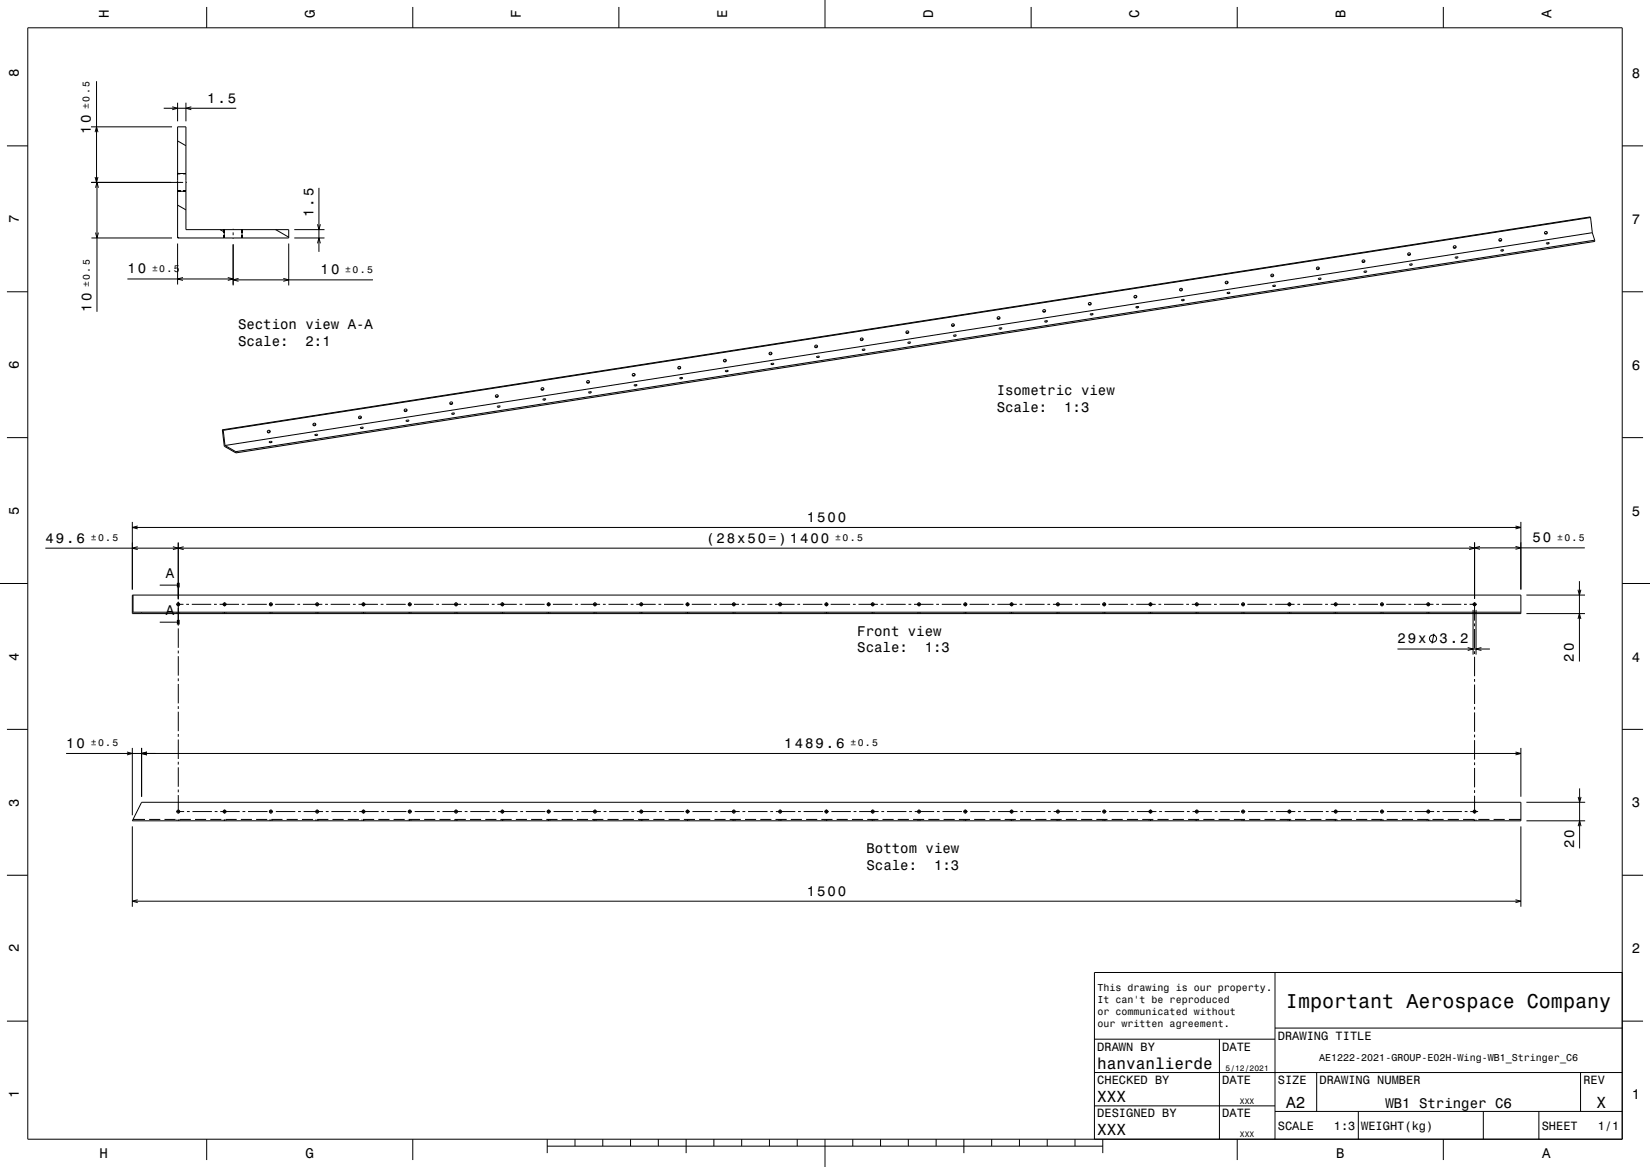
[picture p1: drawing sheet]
<svg xmlns="http://www.w3.org/2000/svg" width="594mm" height="420mm" viewBox="0 0 594 420" stroke-linecap="round" stroke-linejoin="round" font-family="sans-serif">
<g fill="none" stroke="#000" stroke-width=".36">
<path d="M10 10h574v400h-574zM74.4 2.5v7.5M148.6 2.5v7.5M222.8 2.5v7.5M297 0v10M371.2 2.5v7.5M445.4 2.5v7.5M519.6 2.5v7.5M34.8 29.2v36.4M58.9 39h26.2M62 38.4l1.9 .6-1.9 .5M63.9 37v6.6"/>
<path d="M66.9 37v6.6M68.9 38.4l-2 .6 2 .5M2.5 52.5h7.5M32.8 45.6h29.1M34.2 47.6l.6-2 .5 2M63.9 50.7l3 1.7M63.9 45.6h3v37h37v3h-40zM584 52.5h7.5M32.8 65.6h33.1M34.2 63.7l.6 1.9 .5-1.9M34.4 67.6l.5-2 .5 2M34.9 65.6v46.6"/>
<path d="M63.9 62.3l.4 .1M63.9 73.8l3 1.7M63.9 68.8h3M63.9 62.4h3M66.9 65.6h.3M114.8 67.6v23M572.6 78.3l-.1-.2-492.5 76.6M572.6 78.3l.6 5.5M572.6 78.3l-492.2 76.6M32.9 85.6h29M34.4 83.7l.5 1.9 .5-1.9M63.9 85.4l.5 .2"/>
<path d="M63.9 87.6v14.8M65.9 99.9l-2 .5 2 .5M79.2 82.6l1.5 .9M80.7 82.6v3M82 99.9l1.9 .5-1.9 .5M83.9 82.3v.3M83.9 83.6v1M83.9 85.6v.3M83.9 87.9v14.8M87.1 82.6v3M99.2 82.6l4.7 2.8M103.9 87.6v15.1"/>
<path d="M105.9 85.6h10.9M105.9 82.6h10.9M114.3 87.6l.5-2 .5 2M114.3 80.7l.5 1.9 .5-1.9M457.5 99.3h.1M458.5 98.9l-.4 .4-.6-.1M473.9 96.7h.1M474.9 96.3l-.4 .5-.6-.2M491.1 97.7l.9-.1a.48 .48 0 0 1-.4 .4 .48 .48 0 0 1-.5-.3zM491.3 93.8l-.4 .4-.6-.1M491.7 98h-.4M506.8 91.6h.1"/>
<path d="M507.5 95.1l.9-.1a.48 .48 0 0 1-.4 .5 .48 .48 0 0 1-.5-.4zM507.7 91.2l-.3 .5-.7-.2M508.2 95.4l-.4 .1M523.9 92.6l.9-.1a.48 .48 0 0 1-.4 .4 .48 .48 0 0 1-.5-.3zM524.1 88.6l-.3 .5-.6-.2M524.2 88.7h.1M524.6 92.9h-.4M540.3 90l.9-.1a.48 .48 0 0 1-.4 .4 .48 .48 0 0 1-.5-.3zM540.6 86.1l-.4 .5-.6-.2M541 90.3h-.4M556.7 87.5l1-.1a.48 .48 0 0 1-.5 .4 .48 .48 0 0 1-.5-.3zM557 83.5l-.4 .5-.6-.2"/>
<path d="M557 83.6h.1M557.4 87.7l-.4 .1M573.2 83.8l.9 2.6M573.2 83.8l-492.2 76.5M574.1 86.4v.5l-489.2 76.1M574.1 86.4l-489.2 76.2M2.5 105h7.5M45.9 100.4h38M83.9 100.7h50.4M85.9 100.2l-2 .5 2 .5M102 100.2l1.9 .5-1.9 .5M326.1 119.7h.1"/>
<path d="M327.1 119.3l-.4 .5-.6-.2M342.5 117.2h.1M343.5 116.7l-.3 .5-.7-.1M359.7 118.1l.9-.1a.48 .48 0 0 1-.4 .4 .48 .48 0 0 1-.5-.3zM359.9 114.2l-.3 .5-.6-.2M360.4 118.4h-.4M375.4 112.1h.1M376.1 115.6l.9-.1a.48 .48 0 0 1-.4 .4 .48 .48 0 0 1-.5-.3zM376.4 111.6l-.4 .5-.6-.2M376.8 115.8l-.4 .1M392.5 113l1-.1a.48 .48 0 0 1-.5 .4 .48 .48 0 0 1-.5-.3zM392.8 109.1l-.4 .5-.6-.2"/>
<path d="M393.2 113.3h-.4M409 110.5l.9-.1a.48 .48 0 0 1-.4 .4 .48 .48 0 0 1-.5-.3zM409.2 106.5l-.4 .5-.6-.2M409.6 110.7l-.4 .1M424.7 104.4h.1M425.4 107.9l.9-.1a.48 .48 0 0 1-.4 .4 .48 .48 0 0 1-.5-.3zM425.6 104l-.3 .5-.7-.2M426.1 108.2h-.4M441.1 101.8v.1M441.8 105.4l.9-.1a.48 .48 0 0 1-.4 .4 .48 .48 0 0 1-.5-.3zM442 101.4l-.3 .5-.6-.2M442.5 105.6l-.4 .1"/>
<path d="M458.2 102.8l.9-.1a.48 .48 0 0 1-.4 .4 .48 .48 0 0 1-.5-.3zM458.9 103.1h-.4M474.6 100.2h1a.48 .48 0 0 1-.5 .4 .48 .48 0 0 1-.5-.4zM475.3 100.5l-.4 .1M584 105h7.5M195.7 139.7l-.3 .5-.7-.2M212.2 137.2l-.4 .5-.6-.2M227.6 135.1h.1M228.3 138.6l1-.1a.48 .48 0 0 1-.5 .4 .48 .48 0 0 1-.5-.3zM228.6 134.6l-.4 .5-.6-.2M229 138.8l-.4 .1M244 132.5h.1"/>
<path d="M244.8 136l.9-.1a.48 .48 0 0 1-.5 .4 .48 .48 0 0 1-.4-.3zM245 132.1l-.4 .5-.6-.2M245.4 136.3h-.4M260.4 129.9l.1 .1M261.2 133.5l.9-.1a.48 .48 0 0 1-.4 .4 .48 .48 0 0 1-.5-.3zM261.4 129.5l-.3 .5-.7-.2M261.9 133.7l-.4 .1M277.6 130.9l.9-.1a.48 .48 0 0 1-.4 .4 .48 .48 0 0 1-.5-.3zM277.8 127l-.3 .5-.7-.2M278.3 131.2h-.4M293.3 124.8v.1M294 128.3h.9a.48 .48 0 0 1-.4 .4 .48 .48 0 0 1-.5-.4z"/>
<path d="M294.3 124.4l-.4 .5-.6-.2M294.7 128.6l-.4 .1M309.7 122.3h.1M310.4 125.8l1-.1a.48 .48 0 0 1-.5 .4 .48 .48 0 0 1-.5-.3zM310.7 121.9l-.4 .4-.6-.1M311.1 126.1h-.4M326.9 123.2l.9-.1a.48 .48 0 0 1-.4 .5 .48 .48 0 0 1-.5-.4zM327.5 123.5l-.4 .1M343.3 120.7l.9-.1a.48 .48 0 0 1-.4 .4 .48 .48 0 0 1-.5-.3zM344 121h-.4M2.5 157.5h7.5M80 154.7l.4 .2"/>
<path d="M80 154.7l.7 5.9 4.2 2.4M80.4 154.9l.6 5.4M97 159l.9-.1a.48 .48 0 0 1-.4 .4 .48 .48 0 0 1-.5-.3zM97.2 155.1l-.3 .5-.7-.2M97.3 155.1v.1M97.7 159.3h-.4M112.7 152.9v.1M113.4 156.4h.9a.48 .48 0 0 1-.4 .4 .48 .48 0 0 1-.5-.4zM113.6 152.5l-.3 .5-.7-.2M114.1 156.7l-.4 .1M129.1 150.4h.1M129.8 153.9l.9-.1a.48 .48 0 0 1-.4 .4 .48 .48 0 0 1-.5-.3z"/>
<path d="M130.1 150l-.4 .4-.6-.1M130.5 154.2h-.4M146.2 151.3l1-.1a.48 .48 0 0 1-.5 .5 .48 .48 0 0 1-.5-.4zM146.5 147.4l-.4 .5-.6-.2M146.9 151.6l-.4 .1M161.9 145.3h.1M162.6 148.8l1-.1a.48 .48 0 0 1-.5 .4 .48 .48 0 0 1-.5-.3zM162.9 144.8l-.4 .5-.6-.1M163.3 149.1h-.4M178.3 142.7h.1M179.1 146.2l.9-.1a.48 .48 0 0 1-.4 .4 .48 .48 0 0 1-.5-.3zM179.3 142.3l-.3 .5-.7-.2"/>
<path d="M179.8 146.5h-.4M195.5 143.7l.9-.1a.48 .48 0 0 1-.4 .4 .48 .48 0 0 1-.5-.3zM196.2 143.9l-.4 .1M211.9 141.1l.9-.1a.48 .48 0 0 1-.4 .4 .48 .48 0 0 1-.5-.3zM212.6 141.4h-.4M584 157.5h7.5M81 160.3l3.9 2.3M84.9 162.6v.4M16.3 197.3h514.5M47.6 187.8v24.4M47.6 189.8h499.9M49.6 189.3l-2 .5 2 .6"/>
<path d="M49.6 196.8l-2 .5 2 .5M62.2 196.8l2 .5-2 .5M64.2 195.3v20.5M66.1 196.8l-1.9 .5 1.9 .5M528.9 196.8l1.9 .5-1.9 .5M530.8 195.2v20.3M530.8 197.2h39.7M532.8 196.7l-2 .5 2 .5M545.6 189.3l1.9 .5-1.9 .6M545.6 196.7l1.9 .5-1.9 .5M547.5 187.8v24.4M0 210h10"/>
<path d="M47.6 214.2h499.9v6.6h-499.9zM47.9 214.2v6.1h499.6M57.5 210.6h5.7M63.5 217.5h2.5M64.2 216.5v6.7M67 217.5h1M69 217.5h7M77 217.5h1M79 217.5h7M80.8 216.8v1.4M87 217.5h1M89 217.5h7"/>
<path d="M96.8 217.5h1.4M97.5 216.8v1.4M99 217.5h7M107 217.5h1M109 217.5h7M114.2 216.8v1.4M117 217.5h1M119 217.5h7M127 217.5h1M129 217.5h7M130.8 216.8v1.4M137 217.5h1"/>
<path d="M139 217.5h7M146.8 217.5h1.4M147.5 216.8v1.4M149 217.5h7M157 217.5h1M159 217.5h7M164.2 216.8v1.4M167 217.5h1M169 217.5h7M177 217.5h1M179 217.5h7M180.8 216.8v1.4"/>
<path d="M187 217.5h1M189 217.5h7M196.8 217.5h1.4M197.5 216.8v1.4M199 217.5h7M207 217.5h1M209 217.5h7M214.2 216.8v1.4M217 217.5h1M219 217.5h7M227 217.5h1M229 217.5h7"/>
<path d="M230.8 216.8v1.4M237 217.5h1M239 217.5h7M246.8 217.5h1.4M247.5 216.8v1.4M249 217.5h7M257 217.5h1M259 217.5h7M264.2 216.8v1.4M267 217.5h1M269 217.5h7M277 217.5h1"/>
<path d="M279 217.5h7M280.8 216.8v1.4M287 217.5h1M289 217.5h7M296.8 217.5h1.4M297.5 216.8v1.4M299 217.5h7M307 217.5h1M309 217.5h7M314.2 216.8v1.4M317 217.5h1M319 217.5h7"/>
<path d="M327 217.5h1M329 217.5h7M330.8 216.8v1.4M337 217.5h1M339 217.5h7M346.8 217.5h1.4M347.5 216.8v1.4M349 217.5h7M357 217.5h1M359 217.5h7M364.2 216.8v1.4M367 217.5h1"/>
<path d="M369 217.5h7M377 217.5h1M379 217.5h7M380.8 216.8v1.4M387 217.5h1M389 217.5h7M396.8 217.5h1.4M397.5 216.8v1.4M399 217.5h7M407 217.5h1M409 217.5h7M414.2 216.8v1.4"/>
<path d="M417 217.5h1M419 217.5h7M427 217.5h1M429 217.5h7M430.8 216.8v1.4M437 217.5h1M439 217.5h7M446.8 217.5h1.4M447.5 216.8v1.4M449 217.5h7M457 217.5h1M459 217.5h7"/>
<path d="M464.2 216.8v1.4M467 217.5h1M469 217.5h7M477 217.5h1M479 217.5h7M480.8 216.8v1.4M487 217.5h1M489 217.5h7M496.8 217.5h1.4M497.5 216.8v1.4M499 217.5h7M507 217.5h1"/>
<path d="M509 217.5h7M514.2 216.8v1.4M517 217.5h1M519 217.5h7M527 217.5h1M529 217.5h2.6M530.3 219.5v16.1M530.8 216.8v6.6M531.4 219.5v16.1M549.5 214.2h21.1M568.1 212.2l.5 2 .5-2M568.6 209.2v28.9"/>
<path d="M584 210h10M51 220.3v.5M57.5 223.9h5.7M63.6 220.3v.2M63.6 220.7v.1M64.2 224.2v1M64.2 226.2v7M64.2 234.2v1M64.2 236.2v7M64.7 220.3v.2M64.7 220.7v.1M80.3 220.3v.2"/>
<path d="M80.3 220.7v.1M80.8 220.3v.6M81.4 220.3v.2M81.4 220.7v.1M97 220.3v.2M97 220.7v.1M97.5 220.3v.6M98 220.3v.2M98 220.7v.1M113.6 220.3v.2M113.6 220.7v.1M114.2 220.3v.6"/>
<path d="M114.7 220.3v.2M114.7 220.7v.1M130.3 220.3v.2M130.3 220.7v.1M130.8 220.3v.6M131.4 220.3v.2M131.4 220.7v.1M147 220.3v.2M147 220.7v.1M147.5 220.3v.6M148 220.3v.2M148 220.7v.1"/>
<path d="M163.6 220.3v.2M163.6 220.7v.1M164.2 220.3v.6M164.7 220.3v.2M164.7 220.7v.1M180.3 220.3v.2M180.3 220.7v.1M180.8 220.3v.6M181.4 220.3v.2M181.4 220.7v.1M197 220.3v.2M197 220.7v.1"/>
<path d="M197.5 220.3v.6M198 220.3v.2M198 220.7v.1M213.6 220.3v.2M213.6 220.7v.1M214.2 220.3v.6M214.7 220.3v.2M214.7 220.7v.1M230.3 220.3v.2M230.3 220.7v.1M230.8 220.3v.6M231.4 220.3v.2"/>
<path d="M231.4 220.7v.1M247 220.3v.2M247 220.7v.1M247.5 220.3v.6M248 220.3v.2M248 220.7v.1M263.6 220.3v.2M263.6 220.7v.1M264.2 220.3v.6M264.7 220.3v.2M264.7 220.7v.1M280.3 220.3v.2"/>
<path d="M280.3 220.7v.1M280.8 220.3v.6M281.4 220.3v.2M281.4 220.7v.1M297 220.3v.2M297 220.7v.1M297.5 220.3v.6M298 220.3v.2M298 220.7v.1M313.6 220.3v.2M313.6 220.7v.1M314.2 220.3v.6"/>
<path d="M314.7 220.3v.2M314.7 220.7v.1M330.3 220.3v.2M330.3 220.7v.1M330.8 220.3v.6M331.4 220.3v.2M331.4 220.7v.1M347 220.3v.2M347 220.7v.1M347.5 220.3v.6M348 220.3v.2M348 220.7v.1"/>
<path d="M363.6 220.3v.2M363.6 220.7v.1M364.2 220.3v.6M364.7 220.3v.2M364.7 220.7v.1M380.3 220.3v.2M380.3 220.7v.1M380.8 220.3v.6M381.4 220.3v.2M381.4 220.7v.1M397 220.3v.2M397 220.7v.1"/>
<path d="M397.5 220.3v.6M398 220.3v.2M398 220.7v.1M413.6 220.3v.2M413.6 220.7v.1M414.2 220.3v.6M414.7 220.3v.2M414.7 220.7v.1M430.3 220.3v.2M430.3 220.7v.1M430.8 220.3v.6M431.4 220.3v.2"/>
<path d="M431.4 220.7v.1M447 220.3v.2M447 220.7v.1M447.5 220.3v.6M448 220.3v.2M448 220.7v.1M463.6 220.3v.2M463.6 220.7v.1M464.2 220.3v.6M464.7 220.3v.2M464.7 220.7v.1M480.3 220.3v.2"/>
<path d="M480.3 220.7v.1M480.8 220.3v.6M481.4 220.3v.2M481.4 220.7v.1M497 220.3v.2M497 220.7v.1M497.5 220.3v.6M498 220.3v.2M498 220.7v.1M503.1 233.6h33.3M513.6 220.3v.2M513.6 220.7v.1"/>
<path d="M514.2 220.3v.6M514.7 220.3v.2M514.7 220.7v.1M516.2 228.1l-.7 3.5M528.4 233.1l1.9 .5-1.9 .5M530.8 224.4v1M530.8 226.4v7M530.8 234.4v1M530.8 236.4v7M533.3 233.1l-1.9 .5 1.9 .5M549.5 220.8h21.1M568.1 222.8l.5-2 .5 2"/>
<path d="M64.2 244.2v1M64.2 246.2v7M64.2 254.2v1M64.2 256.2v7M530.8 244.4v1M530.8 246.4v7M530.8 254.4v1M530.8 256.4v7M2.5 262.5h7.5M23.8 271.2h523.7M45.7 270.7l1.9 .5-1.9 .5M47.6 269.2v24.2"/>
<path d="M51 269.2v17.5M52.9 270.7l-1.9 .5 1.9 .5M64.2 264.2v1M64.2 266.2v7M64.2 274.2v1M64.2 276.2v7M530.8 264.4v1M530.8 266.4v7M530.8 274.4v1M530.8 276.4v7M545.6 270.7l1.9 .5-1.9 .5M547.5 269.2v17.5"/>
<path d="M584 262.5h7.5M47.6 297.4v28.9M47.9 294.9h4.3M51 288.7h496.5v6.7h-499.9zM53.7 294.9h4M59.2 294.9h4M63.5 292.1h2.8M63.6 294.9v.2M63.6 295.2v.2M64.2 284.2v1M64.2 286.2v6.6M64.2 294.9v.6"/>
<path d="M64.7 295.2v.2M67.3 292.1h1M68.7 294.9l-4 .2M69.3 292.1h7M70.2 294.9h4M75.7 294.9h4M77.3 292.1h1M79.3 292.1h7M80.3 294.9v.2M80.3 295.2v.2M80.8 291.4v1.4M80.8 294.9v.6"/>
<path d="M81.2 294.9h4M81.4 294.9v.2M81.4 295.2v.2M86.7 294.9h4M87.3 292.1h1M89.3 292.1h7M92.2 294.9h4M96.8 292.1h1.5M97 294.9v.2M97 295.2v.2M97.5 291.4v1.4M97.5 294.9v.6"/>
<path d="M97.7 294.9h4M98 294.9v.2M98 295.2v.2M99.3 292.1h7M103.2 294.9h4M107.3 292.1h1M108.7 294.9h4M109.3 292.1h7M113.6 294.9v.2M113.6 295.2v.2M114.2 291.4v1.4M114.2 294.9v.6"/>
<path d="M114.2 294.9h4M114.7 294.9v.2M114.7 295.2v.2M117.3 292.1h1M119.3 292.1h7M119.7 294.9h4M125.2 294.9h4M127.3 292.1h1M129.3 292.1h7M130.3 294.9v.2M130.3 295.2v.2M130.7 294.9h4"/>
<path d="M130.8 291.4v1.4M130.8 294.9v.6M131.4 294.9v.2M131.4 295.2v.2M136.2 294.9h4M137.3 292.1h1M139.3 292.1h7M141.7 294.9h4M146.8 292.1h1.5M147 294.9v.2M147 295.2v.2M147.2 294.9h4"/>
<path d="M147.5 291.4v1.4M147.5 294.9v.6M148 294.9v.2M148 295.2v.2M149.3 292.1h7M152.7 294.9h4M157.3 292.1h1M158.2 294.9h4M159.3 292.1h7M163.6 294.9v.2M163.6 295.2v.2M163.7 294.9h4"/>
<path d="M164.2 291.4v1.4M164.2 294.9v.6M164.7 294.9v.2M164.7 295.2v.2M167.3 292.1h1M169.2 294.9h4M169.3 292.1h7M174.7 294.9h4M177.3 292.1h1M179.3 292.1h7M180.2 294.9h4M180.3 294.9v.2"/>
<path d="M180.3 295.2v.2M180.8 291.4v1.4M180.8 294.9v.6M181.4 294.9v.2M181.4 295.2v.2M185.7 294.9h4M187.3 292.1h1M189.3 292.1h7M191.2 294.9h4M196.7 294.9h4M196.8 292.1h1.5M197 294.9v.2"/>
<path d="M197 295.2v.2M197.5 291.4v1.4M197.5 294.9v.6M198 294.9v.2M198 295.2v.2M199.3 292.1h7M202.2 294.9h4M207.3 292.1h1M207.7 294.9h4M209.3 292.1h7M213.2 294.9h4M213.6 294.9v.2"/>
<path d="M213.6 295.2v.2M214.2 291.4v1.4M214.2 294.9v.6M214.7 294.9v.2M214.7 295.2v.2M217.3 292.1h1M218.7 294.9h4M219.3 292.1h7M224.2 294.9h4M227.3 292.1h1M229.3 292.1h7M229.7 294.9h4"/>
<path d="M230.3 294.9v.2M230.3 295.2v.2M230.8 291.4v1.4M230.8 294.9v.6M231.4 294.9v.2M231.4 295.2v.2M235.2 294.9h4M237.3 292.1h1M239.3 292.1h7M240.7 294.9h4M246.2 294.9h4M246.8 292.1h1.5"/>
<path d="M247 294.9v.2M247 295.2v.2M247.5 291.4v1.4M247.5 294.9v.6M248 294.9v.2M248 295.2v.2M249.3 292.1h7M251.7 294.9h4M257.2 294.9h4M257.3 292.1h1M259.3 292.1h7M262.7 294.9h4"/>
<path d="M263.6 294.9v.2M263.6 295.2v.2M264.2 291.4v1.4M264.2 294.9v.6M264.7 294.9v.2M264.7 295.2v.2M267.3 292.1h1M268.2 294.9h4M269.3 292.1h7M273.7 294.9h4M277.3 292.1h1M279.2 294.9h4"/>
<path d="M279.3 292.1h7M280.3 294.9v.2M280.3 295.2v.2M280.8 291.4v1.4M280.8 294.9v.6M281.4 294.9v.2M281.4 295.2v.2M284.7 294.9h4M287.3 292.1h1M289.3 292.1h7M290.2 294.9h4M295.7 294.9h4"/>
<path d="M296.8 292.1h1.5M297 294.9v.2M297 295.2v.2M297.5 291.4v1.4M297.5 294.9v.6M298 294.9v.2M298 295.2v.2M299.3 292.1h7M301.2 294.9h4M306.7 294.9h4M307.3 292.1h1M309.3 292.1h7"/>
<path d="M312.2 294.9h4M313.6 294.9v.2M313.6 295.2v.2M314.2 291.4v1.4M314.2 294.9v.6M314.7 294.9v.2M314.7 295.2v.2M317.3 292.1h1M317.7 294.9h4M319.3 292.1h7M323.2 294.9h4M327.3 292.1h1"/>
<path d="M328.7 294.9h4M329.3 292.1h7M330.3 294.9v.2M330.3 295.2v.2M330.8 291.4v1.4M330.8 294.9v.6M331.4 294.9v.2M331.4 295.2v.2M334.2 294.9h4M337.3 292.1h1M339.3 292.1h7M339.7 294.9h4"/>
<path d="M345.2 294.9h4M346.8 292.1h1.5M347 294.9v.2M347 295.2v.2M347.5 291.4v1.4M347.5 294.9v.6M348 294.9v.2M348 295.2v.2M349.3 292.1h7M350.7 294.9h4M356.2 294.9h4M357.3 292.1h1"/>
<path d="M359.3 292.1h7M361.7 294.9h4M363.6 294.9v.2M363.6 295.2v.2M364.2 291.4v1.4M364.2 294.9v.6M364.7 294.9v.2M364.7 295.2v.2M367.2 294.9h4M367.3 292.1h1M369.3 292.1h7M372.7 294.9h4"/>
<path d="M377.3 292.1h1M378.2 294.9h4M379.3 292.1h7M380.3 294.9v.2M380.3 295.2v.2M380.8 291.4v1.4M380.8 294.9v.6M381.4 294.9v.2M381.4 295.2v.2M383.7 294.9h4M387.3 292.1h1M389.2 294.9h4"/>
<path d="M389.3 292.1h7M394.7 294.9h4M396.8 292.1h1.5M397 294.9v.2M397 295.2v.2M397.5 291.4v1.4M397.5 294.9v.6M398 294.9v.2M398 295.2v.2M399.3 292.1h7M400.2 294.9h4M405.7 294.9h4"/>
<path d="M407.3 292.1h1M409.3 292.1h7M411.2 294.9h4M413.6 294.9v.2M413.6 295.2v.2M414.2 291.4v1.4M414.2 294.9v.6M414.7 294.9v.2M414.7 295.2v.2M416.7 294.9h4M417.3 292.1h1M419.3 292.1h7"/>
<path d="M422.2 294.9h4M427.3 292.1h1M427.7 294.9h4M429.3 292.1h7M430.3 294.9v.2M430.3 295.2v.2M430.8 291.4v1.4M430.8 294.9v.6M431.4 294.9v.2M431.4 295.2v.2M433.2 294.9h4M437.3 292.1h1"/>
<path d="M438.7 294.9h4M439.3 292.1h7M444.2 294.9h4M446.8 292.1h1.5M447 294.9v.2M447 295.2v.2M447.5 291.4v1.4M447.5 294.9v.6M448 294.9v.2M448 295.2v.2M449.3 292.1h7M449.7 294.9h4"/>
<path d="M455.2 294.9h4M457.3 292.1h1M459.3 292.1h7M460.7 294.9l4 .2M463.6 294.9v.2M463.6 295.2v.2M464.2 291.4v1.4M464.2 294.9v.6M464.7 295.2v.2M466.2 294.9h4M467.3 292.1h1M469.3 292.1h7"/>
<path d="M471.7 294.9h4M477.2 294.9h4M477.3 292.1h1M479.3 292.1h7M480.3 294.9v.2M480.3 295.2v.2M480.8 291.4v1.4M480.8 294.9v.6M481.4 294.9v.2M481.4 295.2v.2M482.7 294.9h4M487.3 292.1h1"/>
<path d="M488.2 294.9h4M489.3 292.1h7M493.7 294.9h4M496.8 292.1h1.5M497 294.9v.2M497 295.2v.2M497.5 291.4v1.4M497.5 294.9v.6M498 294.9v.2M498 295.2v.2M499.2 294.9h4M499.3 292.1h7"/>
<path d="M504.7 294.9h4M507.3 292.1h1M509.3 292.1h7M510.2 294.9h4M513.6 294.9v.2M513.6 295.2v.2M514.2 291.4v1.4M514.2 294.9v.6M514.7 294.9v.2M514.7 295.2v.2M515.7 294.9h4M517.3 292.1h1"/>
<path d="M519.3 292.1h7M521.2 294.9h4M526.7 294.9h4M527.3 292.1h1M529.3 292.1h2.8M530.3 294.9v.2M530.3 295.2v.2M530.8 284.4v1M530.8 286.4v6.4M530.8 294.9v.6M531.4 294.9v.2M531.4 295.2v.2"/>
<path d="M532.2 294.9h4M537.7 294.9h4M543.2 294.9h4.3M547.5 297.4v28.9M549.5 295.4h21.2M549.5 288.7h21.2M568.1 286.8l.6 1.9 .5-1.9M568.1 297.3l.6-1.9 .5 1.9M568.7 283.7v21.7M2.5 315h7.5M584 315h7.5M47.6 324.3h499.9"/>
<path d="M49.6 323.8l-2 .5 2 .6M545.6 323.8l1.9 .5-1.9 .6M459 350v60M584 350h-190v60M2.5 367.5h7.5M394 374h65M439 374v36M459 370h125M584 367.5h7.5M394 398h65M394 386h190M474 386v14"/>
<path d="M569 386v14M74.4 410v7.5M148.6 410v7.5M197 410v5M197 412.5h200M207 410v2.5M217 410v2.5M227 410v2.5M237 410v2.5M247 410v5M257 410v2.5M267 410v2.5"/>
<path d="M277 410v2.5M287 410v2.5M297 410v10M307 410v2.5M317 410v2.5M327 410v2.5M337 410v2.5M347 410v5M357 410v2.5M367 410v2.5M377 410v2.5M387 410v2.5"/>
<path d="M397 410v5M445.4 410v7.5M459 400h125M489 400v10M519.6 410v7.5M534 400v10M554 400v10"/>
<circle cx="458" cy="99.1" r=".5"/>
<circle cx="474.4" cy="96.6" r=".51"/>
<circle cx="490.9" cy="94" r=".51"/>
<circle cx="507.2" cy="91.5" r=".5"/>
<circle cx="523.7" cy="88.9" r=".51"/>
<circle cx="540.1" cy="86.4" r=".51"/>
<circle cx="556.6" cy="83.8" r=".5"/>
<circle cx="326.6" cy="119.6" r=".5"/>
<circle cx="343" cy="117" r=".51"/>
<circle cx="359.5" cy="114.4" r=".51"/>
<circle cx="375.9" cy="111.9" r=".51"/>
<circle cx="392.3" cy="109.3" r=".51"/>
<circle cx="408.8" cy="106.8" r=".51"/>
<circle cx="425.1" cy="104.2" r=".5"/>
<circle cx="441.5" cy="101.7" r=".51"/>
<circle cx="195.3" cy="140" r=".51"/>
<circle cx="211.7" cy="137.4" r=".51"/>
<circle cx="228.1" cy="134.9" r=".5"/>
<circle cx="244.5" cy="132.3" r=".5"/>
<circle cx="260.9" cy="129.8" r=".51"/>
<circle cx="277.4" cy="127.2" r=".51"/>
<circle cx="293.8" cy="124.7" r=".51"/>
<circle cx="310.2" cy="122.1" r=".5"/>
<circle cx="96.8" cy="155.3" r=".51"/>
<circle cx="113.1" cy="152.8" r=".5"/>
<circle cx="129.6" cy="150.2" r=".5"/>
<circle cx="146" cy="147.7" r=".51"/>
<circle cx="162.4" cy="145.1" r=".51"/>
<circle cx="178.8" cy="142.5" r=".51"/>
<circle cx="64.2" cy="217.5" r=".53"/>
<circle cx="80.8" cy="217.5" r=".53"/>
<circle cx="97.5" cy="217.5" r=".53"/>
<circle cx="114.2" cy="217.5" r=".53"/>
<circle cx="130.8" cy="217.5" r=".53"/>
<circle cx="147.5" cy="217.5" r=".53"/>
<circle cx="164.2" cy="217.5" r=".53"/>
<circle cx="180.8" cy="217.5" r=".53"/>
<circle cx="197.5" cy="217.5" r=".53"/>
<circle cx="214.2" cy="217.5" r=".53"/>
<circle cx="230.8" cy="217.5" r=".53"/>
<circle cx="247.5" cy="217.5" r=".53"/>
<circle cx="264.2" cy="217.5" r=".53"/>
<circle cx="280.8" cy="217.5" r=".53"/>
<circle cx="297.5" cy="217.5" r=".53"/>
<circle cx="314.2" cy="217.5" r=".53"/>
<circle cx="330.8" cy="217.5" r=".53"/>
<circle cx="347.5" cy="217.5" r=".53"/>
<circle cx="364.2" cy="217.5" r=".53"/>
<circle cx="380.8" cy="217.5" r=".53"/>
<circle cx="397.5" cy="217.5" r=".53"/>
<circle cx="414.2" cy="217.5" r=".53"/>
<circle cx="430.8" cy="217.5" r=".53"/>
<circle cx="447.5" cy="217.5" r=".53"/>
<circle cx="464.2" cy="217.5" r=".53"/>
<circle cx="480.8" cy="217.5" r=".53"/>
<circle cx="497.5" cy="217.5" r=".53"/>
<circle cx="514.2" cy="217.5" r=".53"/>
<circle cx="530.8" cy="217.5" r=".53"/>
<circle cx="515.9" cy="229.8" r="1.28"/>
<circle cx="64.2" cy="292.1" r=".53"/>
<circle cx="80.8" cy="292.1" r=".53"/>
<circle cx="97.5" cy="292.1" r=".53"/>
<circle cx="114.2" cy="292.1" r=".53"/>
<circle cx="130.8" cy="292.1" r=".53"/>
<circle cx="147.5" cy="292.1" r=".53"/>
<circle cx="164.2" cy="292.1" r=".53"/>
<circle cx="180.8" cy="292.1" r=".53"/>
<circle cx="197.5" cy="292.1" r=".53"/>
<circle cx="214.2" cy="292.1" r=".53"/>
<circle cx="230.8" cy="292.1" r=".53"/>
<circle cx="247.5" cy="292.1" r=".53"/>
<circle cx="264.2" cy="292.1" r=".53"/>
<circle cx="280.8" cy="292.1" r=".53"/>
<circle cx="297.5" cy="292.1" r=".53"/>
<circle cx="314.2" cy="292.1" r=".53"/>
<circle cx="330.8" cy="292.1" r=".53"/>
<circle cx="347.5" cy="292.1" r=".53"/>
<circle cx="364.2" cy="292.1" r=".53"/>
<circle cx="380.8" cy="292.1" r=".53"/>
<circle cx="397.5" cy="292.1" r=".53"/>
<circle cx="414.2" cy="292.1" r=".53"/>
<circle cx="430.8" cy="292.1" r=".53"/>
<circle cx="447.5" cy="292.1" r=".53"/>
<circle cx="464.2" cy="292.1" r=".53"/>
<circle cx="480.8" cy="292.1" r=".53"/>
<circle cx="497.5" cy="292.1" r=".53"/>
<circle cx="514.2" cy="292.1" r=".53"/>
<circle cx="530.8" cy="292.1" r=".53"/>
</g>
<path d="M64.2 209.8v1.6M64.2 223.1v1.7" fill="none" stroke="#000" stroke-width="1" stroke-linecap="butt"/>
<g fill="#000">
<path d="M63.2 210.3l1 .3-1 .3z" fill-rule="evenodd"/>
<path d="M63.2 223.7l1 .2-1 .3z" fill-rule="evenodd"/>
</g>
<text font-size="7.2" x="462.9" y="362.6">Important Aerospace Company</text>
<g font-size="5.8">
<text x="395" y="384.6">hanvanlierde</text>
<text x="395" y="396.6">XXX</text>
<text x="463" y="398.6">A2</text>
<text x="574.8" y="398.6">X</text>
<text x="395" y="408.6">XXX</text>
</g>
<g font-size="5">
<text x="39.1" y="6.5" transform="rotate(-90 39.1 6.5)">H</text>
<text x="113.3" y="6.5" transform="rotate(-90 113.3 6.5)">G</text>
<text x="187.5" y="6.5" transform="rotate(-90 187.5 6.5)">F</text>
<text x="261.7" y="6.5" transform="rotate(-90 261.7 6.5)">E</text>
<text x="335.9" y="6.5" transform="rotate(-90 335.9 6.5)">D</text>
<text x="410.1" y="6.5" transform="rotate(-90 410.1 6.5)">C</text>
<text x="484.3" y="6.5" transform="rotate(-90 484.3 6.5)">B</text>
<text x="558.5" y="6.5" transform="rotate(-90 558.5 6.5)">A</text>
<text x="6.8" y="27.8" transform="rotate(-90 6.8 27.8)">8</text>
<text x="587.5" y="28.1">8</text>
<text x="74.5" y="37">1.5</text>
<text x="32.8" y="48.1" transform="rotate(-90 32.8 48.1)">10</text>
<text x="6.8" y="80.3" transform="rotate(-90 6.8 80.3)">7</text>
<text x="112.8" y="78.1" transform="rotate(-90 112.8 78.1)">1.5</text>
<text x="587.5" y="80.6">7</text>
<text x="45.9" y="98.4">10</text>
<text x="115.4" y="98.7">10</text>
<text x="32.9" y="112.2" transform="rotate(-90 32.9 112.2)">10</text>
<text x="85.7" y="118.3">Section view A-A</text>
<text x="85.7" y="124.4">Scale:</text>
<text x="110" y="124.4">2:1</text>
<text x="6.8" y="132.8" transform="rotate(-90 6.8 132.8)">6</text>
<text x="587.5" y="133.1">6</text>
<text x="358.8" y="142.1">Isometric view</text>
<text x="358.8" y="148.2">Scale:</text>
<text x="383.1" y="148.2">1:3</text>
<text x="6.8" y="185.3" transform="rotate(-90 6.8 185.3)">5</text>
<text x="587.5" y="185.6">5</text>
<text x="290.5" y="187.8">1500</text>
<text x="16.3" y="195.3">49.6</text>
<text x="254.2" y="195.3">(28x50=) 1400</text>
<text x="551.7" y="195.2">50</text>
<text x="59.7" y="208">A</text>
<text x="59.7" y="221.3">A</text>
<text x="308.6" y="228.8">Front view</text>
<text x="503.1" y="231.6">29x</text>
<text x="518.2" y="231.6">3.2</text>
<text x="6.8" y="237.8" transform="rotate(-90 6.8 237.8)">4</text>
<text x="308.6" y="234.8">Scale:</text>
<text x="332.9" y="234.8">1:3</text>
<text x="566.6" y="238.1" transform="rotate(-90 566.6 238.1)">20</text>
<text x="587.5" y="238.1">4</text>
<text x="23.8" y="269.2">10</text>
<text x="282.3" y="269.2">1489.6</text>
<text x="6.8" y="290.3" transform="rotate(-90 6.8 290.3)">3</text>
<text x="587.5" y="290.6">3</text>
<text x="566.7" y="305.4" transform="rotate(-90 566.7 305.4)">20</text>
<text x="312" y="306.9">Bottom view</text>
<text x="312" y="313">Scale:</text>
<text x="336.2" y="313">1:3</text>
<text x="290.5" y="322.3">1500</text>
<text x="6.8" y="342.8" transform="rotate(-90 6.8 342.8)">2</text>
<text x="587.5" y="343.1">2</text>
<text x="6.8" y="395.3" transform="rotate(-90 6.8 395.3)">1</text>
<text x="587.5" y="395.6">1</text>
<text x="498.7" y="398.8">WB1 Stringer C6</text>
<text x="35.8" y="416.8">H</text>
<text x="110" y="416.8">G</text>
<text x="481" y="416.8">B</text>
<text x="555.2" y="416.8">A</text>
</g>
<g font-size="4.3">
<text x="460" y="374.2">DRAWING TITLE</text>
<text x="395" y="378.2">DRAWN BY</text>
<text x="440" y="378.2">DATE</text>
<text x="395" y="390.2">CHECKED BY</text>
<text x="440" y="390.2">DATE</text>
<text x="460" y="390.2">SIZE</text>
<text x="475" y="390.2">DRAWING NUMBER</text>
<text x="570" y="390.2">REV</text>
<text x="395" y="402.2">DESIGNED BY</text>
<text x="440" y="402.2">DATE</text>
<text x="460" y="406.6">SCALE</text>
<text x="480.2" y="406.6">1:3</text>
<text x="490" y="406.6">WEIGHT(kg)</text>
<text x="555" y="406.6">SHEET</text>
<text x="575.2" y="406.6">1/1</text>
</g>
<g font-size="3.6">
<text x="395.1" y="356.8">This drawing is our property.</text>
<text x="395.1" y="361.2">It can't be reproduced</text>
<text x="395.1" y="365.5">or communicated without</text>
<text x="395.1" y="369.8">our written agreement.</text>
<text x="474.9" y="381.9">AE1222-2021-GROUP-E02H-Wing-WB1_Stringer_C6</text>
</g>
<g font-size="3.5">
<text x="32.2" y="39.2" transform="rotate(-90 32.2 39.2)">±0.5</text>
<text x="54.7" y="97.9">±0.5</text>
<text x="124.3" y="98.2">±0.5</text>
<text x="32.4" y="103.3" transform="rotate(-90 32.4 103.3)">±0.5</text>
<text x="32.7" y="194.8">±0.5</text>
<text x="300.7" y="194.8">±0.5</text>
<text x="560.6" y="194.7">±0.5</text>
<text x="32.7" y="268.6">±0.5</text>
<text x="306.2" y="268.6">±0.5</text>
</g>
<g font-size="2.9">
<text x="441.2" y="385.3">5/12/2021</text>
<text x="446.4" y="397.3">XXX</text>
<text x="446.4" y="409.3">XXX</text>
</g>
</svg>
